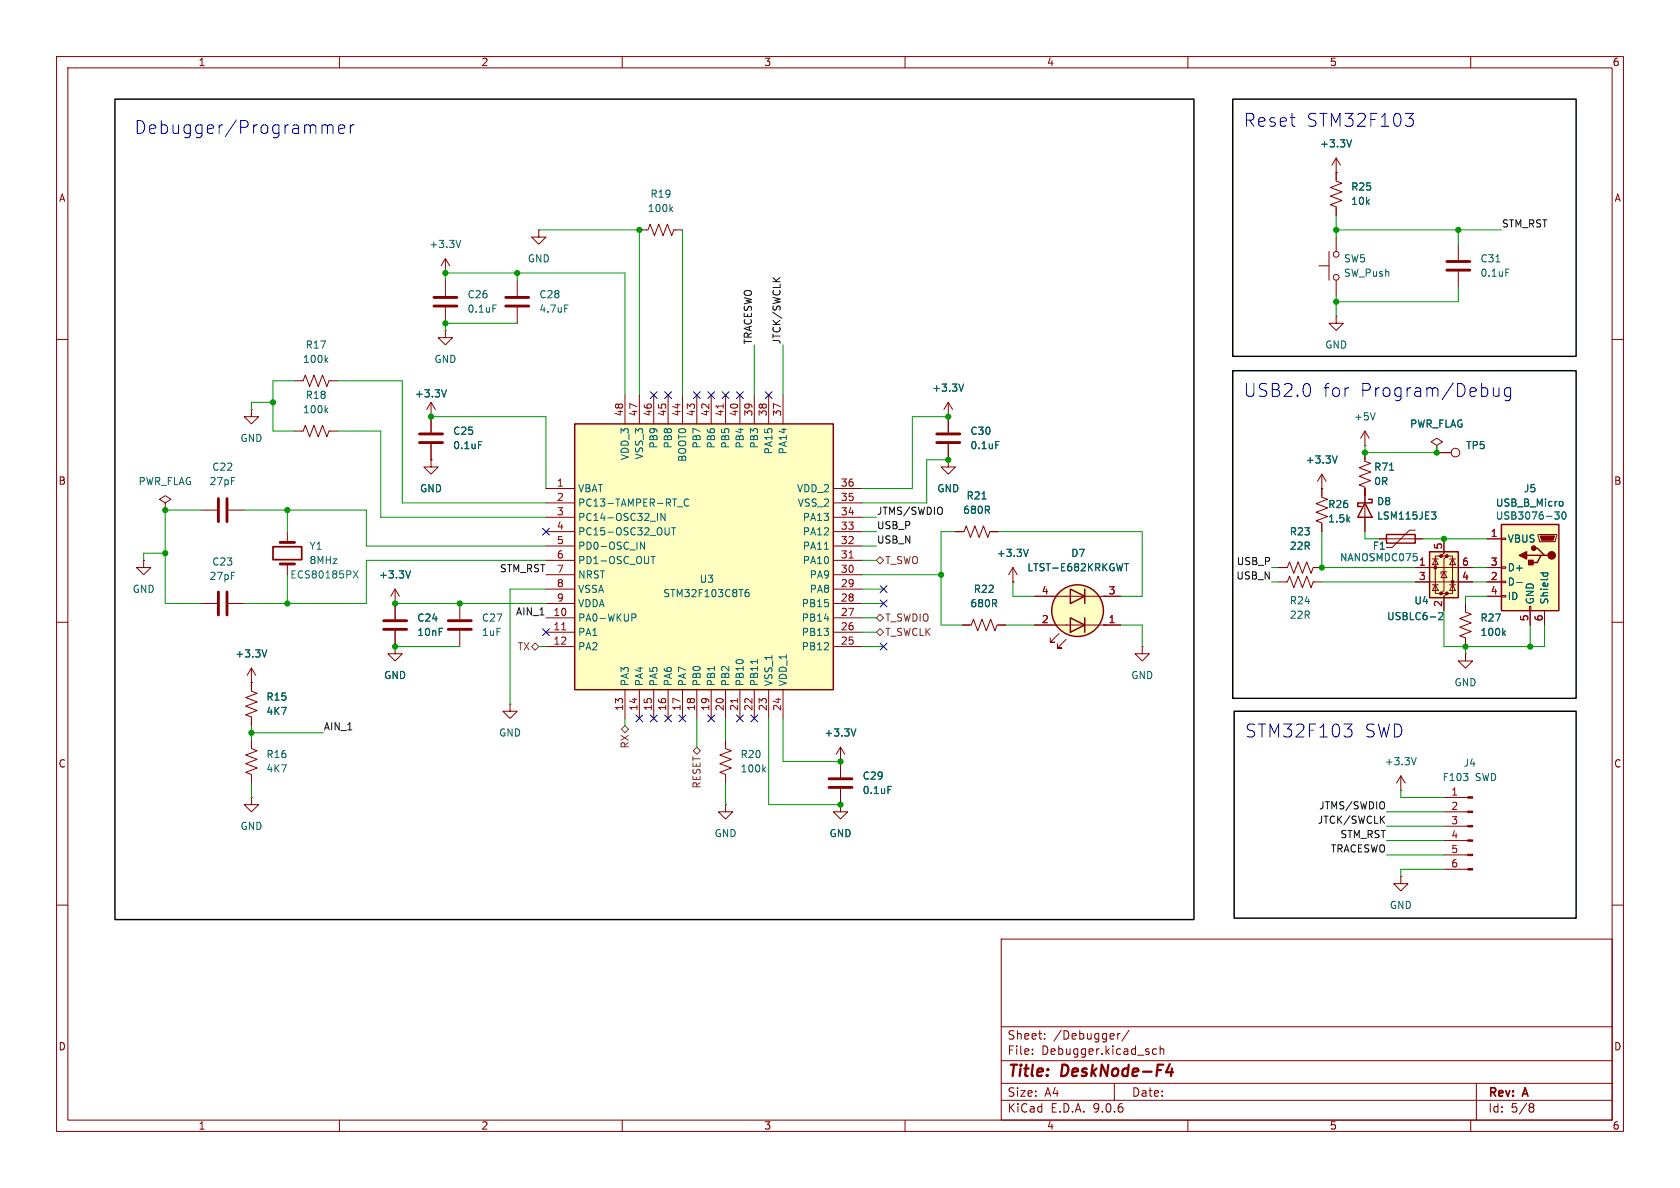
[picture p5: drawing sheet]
<svg xmlns="http://www.w3.org/2000/svg" width="297mm" height="210mm" viewBox="0 0 297 210" stroke-linecap="round" stroke-linejoin="round" font-family="sans-serif">
<g fill="none" stroke="#840000" stroke-width=".18">
<path d="M10 10h277v190h-277zM12 12h273v186h-273zM60 10v2M110 10v2M160 10v2M210 10v2M260 10v2M236.2 55.9v1.3h1.3l-1.3 1.2-1.3-1.2h1.3M236.2 55.9h.1M10 60h2M44.4 72.4v1.3h1.3l-1.3 1.2-1.2-1.2h1.2M44.4 72.4h.1"/>
<path d="M52.1 76.2h1.5l.4-1 .7 2 .8-2 .8 2 .7-2 .8 2 .4-1h1.5M167.6 73.7h.1M167.6 71.1v5.4M167.6 78.5v2.8M167.6 71.1l-.7 1.3M167.6 71.1l.8 1.3M254 78.7l1-.6-1-.6-1 .6 1 .6v1.3M285 60h2M35.6 90.2h2.8M40.4 90.2h2.8M50.8 94v1.9M50.8 99.7v1.9"/>
<path d="M76.2 81.3v1.3h1.3l-1.3 1.2-1.3-1.2h1.3M76.2 81.3h.1M167.6 81.3v1.3h1.3l-1.3 1.2-1.2-1.2h1.2M167.6 81.3h.1M168.9 94h1.5l.4-1 .8 2 .7-2 .8 2 .8-2 .7 2 .4-1h1.5M243.8 95.3h7.7M250.2 93.7h-1l-3.1 3.1h-1M254 80h.1M10 110h2M35.6 106.7h2.8M40.4 106.7h2.8M69.8 106.7h.1"/>
<path d="M69.8 104.1l-.7 1.3M69.8 104.1l.8 1.3M69.8 104.1v2.6M170.2 110.5h1.5l.4-1 .7 2 .8-2 .8 2 .7-2 .8 2 .4-1h1.5M179.1 102.9h.1M179.1 100.3l-.8 1.3M179.1 100.3l.7 1.3M179.1 100.3v2.6M182.9 110.5h15.2M182.9 105.4h15.2M187.2 112l-1.5 1.5h.7h-.7v-.7M188.5 113l-1.6 1.6h.8h-.8v-.8"/>
<path d="M226.1 100.3h1.5l.4-1 .7 2 .8-2 .8 2 .7-2 .8 2 .4-1h1.5M285 110h2M148.6 134.6h.1M148.6 132.1v5.3M148.6 139.4v2.8M148.6 132.1l-.8 1.3M148.6 132.1l.8 1.3M247.6 139.7h.1M247.6 137.2l-.7 1.2M247.6 137.2l.8 1.2M247.6 137.2v2.5M148.6 142.2v1.3h1.3l-1.3 1.3-1.3-1.3h1.3"/>
<path d="M148.6 142.2h.1M247.6 154.9v1.3h1.3l-1.3 1.3-1.2-1.3h1.2M247.6 154.9h.1M255.3 141h4.2M255.3 143.5h4.2M255.3 146.1h4.2M255.3 148.6h4.2M255.3 151.1h4.2M255.3 153.7h4.2M10 160h2M177 166h108v32h-108zM285 160h2"/>
<path d="M60 198v2M110 198v2M160 198v2M177 194.5h108M177 191.5h108M177 187.5h108M177 181.5h108M182.5 186.3v.1M182.5 185.5v.1M184.7 183.6v.1M184.7 182.8v.1M197 191.5v3"/>
<path d="M197.6 182.7v1M198 182.7l-.3 .1-.1 .2M199.6 182.1l-1.3 2M204.5 185.5l-.5-.1-.3 .3v.4l.2 .2h.6M205.1 185.5l.2-.1 .4 .1v.9M205.1 184.9v1.5M210 198v2M260 198v2M261 191.5v6.5M270.6 195.1l.4 .1 .2 .2-.3 .3M270.6 195.7h.3M270.9 195.7l.2 .2 .1 .4-.2 .2-.4 .1"/>
</g>
<path d="M206.8 188.1l-.7 1.4h1.3M207.2 188.9l-.2 1.3" fill="none" stroke="#840000" stroke-width=".4"/>
<g fill="none" stroke="#840000" stroke-width=".25">
<path d="M245.1 94.5h5.1v1.5h-5.1zM189.2 109.2l2.6 1.3-2.6 1.3zM189.2 104.1l2.6 1.3-2.6 1.3zM191.8 104.1v2.6M191.8 109.2v2.6"/>
<circle cx="190.5" cy="108" r="4.6"/>
</g>
<path d="M165.6 76.7h4.1M165.6 78.2h4.1M38.6 88.1v4.1M40.1 88.1v4.1M49.5 99.7h2.6M49.5 95.9h2.6M38.6 104.6v4.1M40.1 104.6v4.1M146.6 137.7h4M146.6 139.2h4" fill="none" stroke="#840000" stroke-width=".51"/>
<path d="M57.6 72.5l.4 .5M58 72.1l-.5 .5M170.4 67.9l-.5 1.3M176 78h.6M173.6 88.2h.7M181.8 97.1l-.4 1.3M198.8 99.6h.7M199.2 99.6v1.3M72.6 100.9l-.5 1.3M151.3 128.8l-.4 1.3M157 139h.6M250.4 133.9l-.5 1.3" fill="none" stroke="#006464" stroke-width=".18"/>
<g fill="#840000" stroke="#840000" stroke-width=".18">
<path d="M259.5 140.8h.8v.3h-.8z"/>
<path d="M259.5 143.4h.8v.2h-.8z"/>
<path d="M259.5 145.9h.8v.3h-.8z"/>
<path d="M259.5 148.5h.8v.2h-.8z"/>
<path d="M259.5 151h.8v.3h-.8z"/>
<path d="M259.5 153.5h.8v.3h-.8z"/>
</g>
<circle cx="190.5" cy="108" r="4.6" fill="#ffffc2" stroke="#ffffc2" stroke-width=".18"/>
<path d="M48.3 96.6h5v2.3h-5z" fill="none" stroke="#840000" stroke-width=".3"/>
<path d="M62.5 100.9l.8 1.3M63.3 100.9l-.8 1.3" fill="none" stroke="#008484" stroke-width=".18"/>
<path d="M101.6 74.9h45.7v47h-45.7z" fill="#ffffc2"/>
<path d="M101.6 74.9h45.7v47h-45.7zM241.3 88.9l1.3 2.5h-2.6zM241.9 88.3h.7v.6h-2.6v.6h.7" fill="none" stroke="#840000" stroke-width=".25"/>
<g fill="none" stroke="#840000" stroke-width=".18">
<path d="M78.7 58.4v1.3h1.3l-1.3 1.3-1.2-1.3h1.2M78.7 58.4h.1M113 40.6h1.6l.3-1 .8 2.1 .8-2.1 .7 2.1 .8-2.1 .7 2.1 .4-1.1h1.5M257.8 43.2v2.8M257.8 48v2.8M110.5 69.9v5M113 69.9v5M115.6 69.9v5M118.1 69.9v5M120.6 69.9v5M123.2 69.9v5M125.7 69.9v5"/>
<path d="M128.3 69.9v5M130.8 69.9v5M133.3 69.9v5M135.9 69.9v5M138.4 69.9v5M96.5 86.4h5.1M96.5 88.9h5.1M96.5 91.4h5.1M96.5 94h5.1M96.5 96.5h5.1M96.5 99.1h5.1M147.3 86.4h5.1"/>
<path d="M147.3 88.9h5.1M147.3 91.4h5.1M147.3 94h5.1M147.3 96.5h5.1M147.3 99.1h5.1M233.7 86.4h.1M233.7 83.8l-.8 1.3M233.7 83.8l.7 1.3M233.7 83.8v2.6M241.3 80v1.5l1 .4-2 .8 2 .7-2 .8 2 .8-2 .7 1 .4v7.9M96.5 101.6h5.1M96.5 104.1h5.1"/>
<path d="M96.5 106.7h5.1M96.5 109.2h5.1M96.5 111.8h5.1M96.5 114.3h5.1M147.3 101.6h5.1M147.3 104.1h5.1M147.3 106.7h5.1M147.3 109.2h5.1M147.3 111.8h5.1M147.3 114.3h5.1M259.1 115.6v1.2h1.2l-1.2 1.3-1.3-1.3h1.3M259.1 115.6h.1"/>
<path d="M110.5 121.9v5.1M113 121.9v5.1M115.6 121.9v5.1M118.1 121.9v5.1M120.6 121.9v5.1M123.2 121.9v5.1M125.7 121.9v5.1M128.3 121.9v5.1M130.8 121.9v5.1M133.3 121.9v5.1M135.9 121.9v5.1M138.4 121.9v5.1"/>
</g>
<g fill="none" stroke="#006464" stroke-width=".18">
<path d="M118.6 36.9l.3 .5M118.9 36.6l-.5 .4M264.5 46.3h.7M266.2 47.6h.6M113.9 95.8v1.3l-.7-1.3v1.3M115.1 98.4h.7M115.5 98.4v1.2M116.2 90.7v1.3M117.6 90.7v1.3l-.8-1.3v1.3M118.3 93.3v1l-.1 .2M118.7 93.3h.7M119.1 93.3v1.3"/>
<path d="M119.7 89.6h1M121.7 88.3a.6 .6 0 0 0-.8 .5 .6 .6 0 0 0 .6 .7l.2-.1M145.7 97.1h.8M236.4 80.6l-.4 1.3M245.7 83.1h.7M253.1 90.5h.7l-.4 .5 .4 .1v.4l-.2 .3h-.4M111.7 108.5h.5l.2 .3-.1 .3-.6 .1M131.7 104.9l.3-.2h.2l.2 .2v.3l-.2 .3-.4-.1-.1-.2M132.3 104.2l-.3 .1-.3 .5M133.9 116.6v.7"/>
</g>
<path d="M127.9 71.4v.7M150.1 98.6h.7M99.3 111.3h.7M130.4 123.5v.7" fill="none" stroke="#a90000" stroke-width=".18"/>
<path d="M255.8 46.2h4M255.8 47.8h4" fill="none" stroke="#840000" stroke-width=".51"/>
<path d="M252.7 97.5h5.1v8.2h-5.1z" fill="#ffffc2"/>
<g fill="#840000" stroke="#840000" stroke-width=".18">
<circle cx="253.7" cy="100.3" r=".25"/>
<circle cx="254.8" cy="98.3" r=".25"/>
<circle cx="254.8" cy="104.9" r=".25"/>
<circle cx="255.8" cy="98.3" r=".25"/>
<circle cx="255.8" cy="104.9" r=".25"/>
<circle cx="256.8" cy="102.9" r=".25"/>
</g>
<g fill="none" stroke="#840000" stroke-width=".18">
<path d="M95.2 40.6v1.3h1.3l-1.3 1.3-1.2-1.3h1.2M95.2 40.6h.1M253.2 98.8h1.1M253.7 98.8l.6 1h-1.1zM254.8 98.3h-1.1v6.6h1.1M255.3 95.3v2.5l-.5 .5h1l-.5 .5v5.6l-.5 .5h1l-.5 .5v2.6M255.8 98.3h1v6.6h-1M256.3 98.8h1M256.8 98.8l.5 1h-1zM226.1 102.9h1.5l.4-1 .7 2 .8-2 .8 2 .7-2 .8 2 .4-1h1.5M250.2 100.3h10.1M250.2 102.9h10.1"/>
<path d="M253.2 103.4h1.1M253.7 103.4l.6 1h-1.1zM255.3 101.1l.5 1h-1zM255.8 101.1h-1v.4M256.3 103.4h1M256.8 103.4l.5 1h-1zM259.1 106.7v1.5l1 .4-2 .7 2 .8-2 .8 2 .7-2 .8 1 .4v1.5"/>
</g>
<path d="M252.7 97.5h5.1v8.2h-5.1z" fill="none" stroke="#840000" stroke-width=".25"/>
<path d="M254.4 108.4l.4-.1 .3 .3-.8 .9h.8M265.8 111.9l.3 .4M266.1 111.5l-.4 .5" fill="none" stroke="#006464" stroke-width=".18"/>
<path d="M265.4 92.7h10.2v15.3h-10.2z" fill="#ffffc2"/>
<path d="M265.4 92.7h10.2v15.3h-10.2zM269.9 98.2h2.5M271.1 96.9h.7l1.2 1.3h.7M273 98.2h-.6l-.6 1.2h-1.3" fill="none" stroke="#840000" stroke-width=".25"/>
<g fill="none" stroke="#840000" stroke-width=".18">
<path d="M236.2 27.9v4.1l1 .4-2 .7 2 .8-2 .8 2 .7-2 .8 1 .4v1.5M236.2 30.5h.1M236.2 27.9l-.7 1.3M236.2 27.9l.8 1.3M78.7 48.3h.1M78.7 45.7l-.7 1.3M78.7 45.7l.8 1.3M78.7 45.7v2.6M78.7 49.5v2.8M78.7 54.4v2.8M91.4 49.5v2.8M91.4 54.4v2.8"/>
<path d="M233.2 47h1.7M234.9 44.5v5M236.2 41.9v2.6M236.2 49.5v2.6M52.1 67.3h1.5l.4-1 .7 2 .8-2 .8 2 .7-2 .8 2 .4-1h1.5M76.2 73.7h.1M76.2 71.1l-.8 1.3M76.2 71.1l.8 1.3M76.2 71.1v5.4M76.2 78.5v2.8M167.6 73.7h.1M167.6 73.7v2.8"/>
<path d="M167.6 78.5v2.8M241.3 78.7h.1M241.3 76.2l-.8 1.3M241.3 76.2l.8 1.3M241.3 76.2v2.5M25.4 99.1v1.2h1.3l-1.3 1.3-1.3-1.3h1.3M25.4 99.1h.1M29.2 88.9l1-.6-1-.7-1 .7 1 .6v1.3M29.2 90.2h.1M76.2 81.3h.1M167.6 81.3h.1M168.9 94h1.3"/>
<path d="M175.3 94h1.2M233.7 86.4v1.5l1 .4-2 .7 2 .8-2 .8 2 .7-2 .8 1 .4v1.5M233.7 86.4h.1M241.3 80v1.3M241.3 86.4v2.5M241.3 91.4v2.6M243.8 95.3h1.3M250.2 95.3h1.3M254 80h.1M254 80h2.5M255.3 95.3v2.5M262.9 95.3h2.5"/>
<path d="M265.4 95.1h.8v.3h-.8zM271.9 94.5h3.3v.2l-.2 1.1h-2.8zM44.4 118.1v4.1l1.1 .4-2.1 .7 2.1 .8-2.1 .7 2.1 .8-2.1 .8 1 .3v1.6M44.4 118.1l-.7 1.3M44.4 118.1l.8 1.3M69.8 114.3v1.3h1.3l-1.3 1.2-1.2-1.2h1.2M69.8 114.3h.1M69.8 106.7h.1M69.8 106.7v2.8M69.8 111.5v2.8M81.3 106.7v2.8M81.3 111.5v2.8"/>
<path d="M170.2 110.5h1.2M176.5 110.5h1.3M179.1 102.9h.1M182.9 105.4h3.8M182.9 110.5h3.8M195.1 105.4h3M195.1 110.5h3M201.9 114.3v1.3h1.3l-1.3 1.2-1.2-1.2h1.2M201.9 114.3h.1M226.1 100.3h1.2M232.4 100.3h1.3M250.2 100.3h2.5"/>
<path d="M250.2 102.9h2.5M255.3 105.4v2.6M257.8 100.3h2.5M257.8 102.9h2.5M259.1 106.7v1.3M259.1 113v1.3M262.9 100.3h2.5M262.9 102.9h2.5M262.9 105.4h2.5M265.4 100.2h.8v.3h-.8zM265.4 102.7h.8v.3h-.8zM265.4 105.3h.8v.2h-.8z"/>
<path d="M270.4 107.2h.2v.8h-.2zM270.5 108v2.5M273 108v2.5M44.4 120.7h.1M44.4 130.8v1.5l1.1 .4-2.1 .8 2.1 .7-2.1 .8 2.1 .8-2.1 .7 1 .4v1.5M90.2 124.5v1.2h1.2l-1.2 1.3-1.3-1.3h1.3M90.2 124.5h.1M128.3 130.8v1.5l1 .4-2 .8 2 .7-2 .8 2 .8-2 .7 1 .4v1.5M148.6 134.6h.1M148.6 134.6v2.8M148.6 139.4v2.8M44.4 141v1.2h1.3l-1.3 1.3-1.2-1.3h1.2"/>
<path d="M44.4 141h.1M128.3 142.2v1.3h1.2l-1.2 1.3-1.3-1.3h1.3M128.3 142.2h.1M148.6 142.2h.1"/>
<circle cx="236.2" cy="49" r=".51"/>
<circle cx="236.2" cy="45" r=".51"/>
<circle cx="257.3" cy="80" r=".76"/>
</g>
<path d="M272.3 94.7h2.5l-.2 .8h-2.1z" fill="#840000" stroke="#840000" stroke-width=".18"/>
<g fill="#840000" stroke="#840000" stroke-width=".25">
<path d="M270.3 99.1h.7v.7h-.7z"/>
<path d="M268.6 98.2l1.3-.7v1.3z"/>
<circle cx="274.3" cy="98.2" r=".63"/>
<circle cx="271.1" cy="96.9" r=".38"/>
</g>
<g fill="none" stroke="#006464" stroke-width=".18">
<path d="M238.9 24.7l-.4 1.3M81.5 42.5l-.5 1.3M87.1 53.9h.6M99.8 53.9h.6M57.6 63.6l.4 .5M58 63.2l-.5 .5M78.9 68.9l-.4 1.3M84.6 78h.6M170.4 67.9l-.5 1.3M176 78h.6M243.1 73l-.4 1.2M173.6 88.2h.7"/>
<path d="M181.8 97.1l-.4 1.3M198.8 99.6h.7M199.2 99.6v1.3M236.4 80.6l-.4 1.3M245.7 83.1h.7M253.1 90.5h.7l-.4 .5 .4 .1v.4l-.2 .3h-.4M275.9 88.6l.3 .1 .1 .2v.5l-.4 .1M47.2 114.9l-.5 1.2M72.6 100.9l-.5 1.3M254.4 108.4l.4-.1 .3 .3-.8 .9h.8M265.8 111.9l.3 .4M266.1 111.5l-.4 .5"/>
<path d="M268.1 103h1M272.4 101.3h1.2M272.8 101.3v.3M273.6 101.3v.3M135 136l.3 .5M135.3 135.6l-.4 .5M151.3 128.8l-.4 1.3M157 139h.6"/>
</g>
<path d="M275.6 90.5l-.4 .5 .4 .1v.5l-.2 .2-.5-.1M276.2 90.6l.2-.1a.68 .68 0 0 1 .5 .6 .68 .68 0 0 1-.5 .7l-.2-.2-.1-.3z" fill="none" stroke="#008484" stroke-width=".18"/>
<path d="M76.7 52.6h4.1M76.7 54.1h4.1M89.4 52.6h4.1M89.4 54.1h4.1M74.2 76.7h4M74.2 78.2h4M67.8 109.7h4.1M67.8 111.3h4.1M79.2 109.7h4.1M79.2 111.3h4.1" fill="none" stroke="#840000" stroke-width=".51"/>
<path d="M154.9 99.1l.7-.7 .6 .7-.6 .6zM94 114.3l.6-.6 .6 .6-.6 .6zM154.9 111.8l.7-.7 .6 .7-.6 .6zM154.9 109.2l.7-.6 .6 .6-.6 .7zM109.9 128.9l.6-.6 .6 .6-.6 .6zM122.6 132.7l.6-.6 .6 .6-.6 .7z" fill="none" stroke="#725600" stroke-width=".18"/>
<path d="M136.6 49.1l.8 .7M137.9 49.1l-.7 .5M244.2 144.8l.6 .7M244.8 144.3l-.8 .7" fill="none" stroke="#0f0f0f" stroke-width=".18"/>
<g fill="none" stroke="#009600" stroke-width=".18">
<path d="M236.2 38.1v3.8M78.7 49.5v-1.2h31.8v21.6M91.4 57.2h-12.7v1.2M91.4 48.3v1.2M95.2 40.6h17.8v29.3M120.6 40.6v29.3M236.2 40.6h29.2M236.2 52.1v3.8M257.8 40.6v2.6M257.8 50.8v2.5h-21.6M48.3 71.1h-3.9v1.3M52.1 67.3h-3.8v8.9h3.8"/>
<path d="M59.7 67.3h11.4v21.6h25.4M59.7 76.2h7.6v15.2h29.2M76.2 73.7h20.3v12.7M133.3 61v8.9M138.4 61v8.9M167.6 73.7h-6.3v12.7h-8.9M241.3 78.7v1.3h12.7v-1.3M29.2 97.8h-3.8v1.3M35.6 90.2h-6.4v16.5h6.4M43.2 90.2h21.6v6.3h31.7M50.8 90.2v3.8M96.5 99.1h-31.7v7.6h-21.6"/>
<path d="M152.4 99.1h2.5M152.4 94h2.5M152.4 91.4h2.5M152.4 96.5h2.5M167.6 81.3h-3.8v7.6h-11.4M168.9 94h-2.5v16.5h3.8M176.5 94h25.4v11.4h-3.8M233.7 94v6.3h16.5M241.3 86.4v1.2M241.3 94v1.3h2.5M251.5 95.3h11.4M50.8 101.6v5.1"/>
<path d="M69.8 106.7h26.7M69.8 114.3h11.5M95.2 114.3h1.3M96.5 104.1h-6.3v20.4M152.4 106.7h3.8M152.4 114.3h3.8M152.4 109.2h2.5M152.4 111.8h2.5M152.4 104.1h3.8M152.4 101.6h14M177.8 110.5h5.1M179.1 102.9v2.5h3.8"/>
<path d="M198.1 110.5h3.8v3.8M224.8 102.9h1.3M224.8 100.3h1.3M233.7 102.9h16.5M255.3 108v6.3h17.7v-3.8M259.1 114.3v1.3M260.3 102.9h2.6M260.3 100.3h2.6M262.9 105.4h-3.8v1.3M270.5 110.5v3.8M44.4 129.5h12.7M44.4 128.3v2.5"/>
<path d="M44.4 138.4v2.6M110.5 127v1.3M123.2 127v5.1M128.3 127v3.8M128.3 138.4v3.8M135.9 127v15.2h12.7M138.4 127v7.6h10.2M247.6 139.7v1.3h7.7M245.1 146.1h10.2M245.1 148.6h10.2M245.1 151.1h10.2M245.1 143.5h10.2"/>
<path d="M255.3 153.7h-7.7v1.2"/>
</g>
<g fill="none" stroke="#000084" stroke-width=".18">
<path d="M115 69.2l1.2 1.3M116.2 69.2l-1.2 1.3M117.5 69.2l1.2 1.3M118.7 69.2l-1.2 1.3M122.6 69.2l1.2 1.3M123.8 69.2l-1.2 1.3M125.1 69.2l1.2 1.3M126.3 69.2l-1.2 1.3M127.7 69.2l1.2 1.3M128.9 69.2l-1.2 1.3M130.2 69.2l1.2 1.3M131.4 69.2l-1.2 1.3"/>
<path d="M135.3 69.2l1.2 1.3M136.5 69.2l-1.2 1.3M95.9 93.4l1.2 1.2M97.1 93.4l-1.2 1.2M95.9 111.2l1.2 1.2M97.1 111.2l-1.2 1.2M155.6 103.5l1.2 1.2M155.6 106.1l1.2 1.2M155.6 113.7l1.2 1.2M156.8 103.5l-1.2 1.2M156.8 106.1l-1.2 1.2M156.8 113.7l-1.2 1.2"/>
<path d="M112.4 126.4l1.2 1.2M113.6 126.4l-1.2 1.2M115 126.4l1.2 1.2M116.2 126.4l-1.2 1.2M117.5 126.4l1.2 1.2M118.7 126.4l-1.2 1.2M120 126.4l1.3 1.2M121.3 126.4l-1.3 1.2M125.1 126.4l1.2 1.2M126.3 126.4l-1.2 1.2M130.2 126.4l1.2 1.2M131.4 126.4l-1.2 1.2"/>
<path d="M132.7 126.4l1.3 1.2M134 126.4l-1.3 1.2"/>
</g>
<g fill="none" stroke="#0000c2" stroke-width=".18">
<path d="M57.3 22.1h.3l.3 .3M57.9 22.4l.3-.3 .6 .1 .1 .2v1.2M57.9 22.4v1.2M59.9 22.8l1.1-.2-.2-.4-.6-.1-.3 .3 .1 1.1 .2 .1 .6-.1M61.9 22.1v1.5M62.6 22.1a.58 .58 0 0 0-.7 .4M248.4 20h1.5l-.8 .9a.62 .62 0 0 1 .8 .4v.6l-.3 .3-.8 .1M231.6 68.2l.1 .5-.1 .9M264 68.6v1.1l.1 .3a.62 .62 0 0 0 .9-.1M265 68.6v1.5M267.1 68.7l-.7-.1-.4 .4v.6l.2 .4 .2 .1 .7-.1M267.1 68.6v1.8a.62 .62 0 0 1-1 .3"/>
<path d="M237.6 128h1.4l-.8 .9a.62 .62 0 0 1 .8 .4v.5l-.2 .4-.9 .1"/>
</g>
<path d="M20.3 17.5h190.8v145.1h-190.8zM217.9 17.5h60.7v45.5h-60.7zM217.9 65.5h60.7v57.9h-60.7zM218.2 125.7h60.4v36.6h-60.4z" fill="none" stroke="#000" stroke-width=".25"/>
<g fill="#009600" stroke="#009600" stroke-width=".18">
<circle cx="270.5" cy="114.3" r=".46"/>
<circle cx="259.1" cy="114.3" r=".46"/>
<circle cx="76.2" cy="73.7" r=".46"/>
<circle cx="78.7" cy="57.2" r=".46"/>
<circle cx="78.7" cy="48.3" r=".46"/>
<circle cx="44.4" cy="129.5" r=".46"/>
<circle cx="50.8" cy="106.7" r=".46"/>
<circle cx="48.3" cy="71.1" r=".46"/>
<circle cx="29.2" cy="97.8" r=".46"/>
<circle cx="29.2" cy="90.2" r=".46"/>
<circle cx="50.8" cy="90.2" r=".46"/>
<circle cx="148.6" cy="134.6" r=".46"/>
<circle cx="148.6" cy="142.2" r=".46"/>
<circle cx="69.8" cy="114.3" r=".46"/>
<circle cx="69.8" cy="106.7" r=".46"/>
<circle cx="81.3" cy="106.7" r=".46"/>
<circle cx="166.4" cy="101.6" r=".46"/>
<circle cx="254" cy="80" r=".46"/>
<circle cx="257.8" cy="40.6" r=".46"/>
<circle cx="236.2" cy="40.6" r=".46"/>
<circle cx="255.3" cy="95.3" r=".46"/>
<circle cx="233.7" cy="100.3" r=".46"/>
<circle cx="241.3" cy="80" r=".46"/>
<circle cx="236.2" cy="53.3" r=".46"/>
<circle cx="91.4" cy="48.3" r=".46"/>
<circle cx="113" cy="40.6" r=".46"/>
<circle cx="167.6" cy="81.3" r=".46"/>
<circle cx="167.6" cy="73.7" r=".46"/>
</g>
<g font-size="3.2" fill="#0000c2">
<text x="23.6" y="23.9">Debugger/Programmer</text>
<text x="219.7" y="22.6">Reset</text>
<text x="230.8" y="22.6">STM32F103</text>
<text x="219.7" y="70.4">USB2.0</text>
<text x="233.8" y="70.4">for</text>
<text x="240.3" y="70.4">Program/Debug</text>
<text x="220" y="130.6">STM32F103</text>
<text x="241.1" y="130.6">SWD</text>
</g>
<g font-size="2.8" fill="#840000">
<text x="178" y="190.9">Title:</text>
<text x="187.7" y="190.9">DeskNode-F4</text>
</g>
<g font-size="2.1" fill="#840000">
<text x="178" y="184">Sheet:</text>
<text x="186.2" y="184">/Debugger/</text>
<text x="178" y="186.7">File:</text>
<text x="184.1" y="186.7">Debugger.kicad_sch</text>
<text x="178" y="196.9">KiCad</text>
<text x="178" y="194.1">Size:</text>
<text x="184.7" y="194.1">A4</text>
<text x="185.7" y="196.9">E.D.A.</text>
<text x="193.3" y="196.9">9.0.6</text>
<text x="200" y="194.1">Date:</text>
<text x="263" y="194.3">Rev:</text>
<text x="263" y="196.9">Id:</text>
<text x="267.1" y="196.9">5/8</text>
<text x="269.4" y="194.3">A</text>
</g>
<g font-size="1.8" fill="#840000">
<text x="35" y="11.9">1</text>
<text x="85" y="11.9">2</text>
<text x="135" y="11.9">3</text>
<text x="185" y="11.9">4</text>
<text x="235" y="11.9">5</text>
<text x="285" y="11.9">6</text>
<text x="10.3" y="35.9">A</text>
<text x="285.3" y="35.9">A</text>
<text x="10.3" y="85.9">B</text>
<text x="285.3" y="85.9">B</text>
<text x="10.3" y="135.9">C</text>
<text x="285.3" y="135.9">C</text>
<text x="10.3" y="185.9">D</text>
<text x="285.3" y="185.9">D</text>
<text x="35" y="199.9">1</text>
<text x="85" y="199.9">2</text>
<text x="135" y="199.9">3</text>
<text x="185" y="199.9">4</text>
<text x="235" y="199.9">5</text>
<text x="285" y="199.9">6</text>
</g>
<g font-size="1.8" fill="#006464">
<text x="233.3" y="26.3">+3.3V</text>
<text x="114.9" y="35.2">R19</text>
<text x="238.8" y="33.9">R25</text>
<text x="114.4" y="37.7">100k</text>
<text x="238.8" y="36.4">10k</text>
<text x="75.8" y="44">+3.3V</text>
<text x="93.2" y="46.6">GND</text>
<text x="237.5" y="46.6">SW5</text>
<text x="261.6" y="46.6">C31</text>
<text x="82.6" y="52.9">C26</text>
<text x="95.3" y="52.9">C28</text>
<text x="237.5" y="49.1">SW_Push</text>
<text x="261.6" y="49.1">0.1uF</text>
<text x="82.6" y="55.5">0.1uF</text>
<text x="95.3" y="55.5">4.7uF</text>
<text x="53.5" y="64.4">100k</text>
<text x="53.9" y="61.8">R17</text>
<text x="76.7" y="64.4">GND</text>
<text x="234.2" y="61.8">GND</text>
<text x="53.9" y="70.7">R18</text>
<text x="73.3" y="70.5">+3.3V</text>
<text x="164.7" y="69.4">+3.3V</text>
<text x="53.5" y="73.3">100k</text>
<text x="80" y="77.1">C25</text>
<text x="171.5" y="77.1">C30</text>
<text x="239.3" y="74.5">+5V</text>
<text x="249.2" y="75.8">PWR_FLAG</text>
<text x="37.4" y="83.4">C22</text>
<text x="42.4" y="78.3">GND</text>
<text x="80" y="79.6">0.1uF</text>
<text x="111.4" y="81.4" transform="rotate(-90 111.4 81.4)">VDD_3</text>
<text x="113.9" y="81.3" transform="rotate(-90 113.9 81.3)">VSS_3</text>
<text x="116.4" y="79.4" transform="rotate(-90 116.4 79.4)">PB9</text>
<text x="119" y="79.4" transform="rotate(-90 119 79.4)">PB8</text>
<text x="121.5" y="81.7" transform="rotate(-90 121.5 81.7)">BOOT0</text>
<text x="124.1" y="79.4" transform="rotate(-90 124.1 79.4)">PB7</text>
<text x="126.6" y="79.4" transform="rotate(-90 126.6 79.4)">PB6</text>
<text x="129.1" y="79.4" transform="rotate(-90 129.1 79.4)">PB5</text>
<text x="131.7" y="79.4" transform="rotate(-90 131.7 79.4)">PB4</text>
<text x="134.2" y="79.4" transform="rotate(-90 134.2 79.4)">PB3</text>
<text x="136.8" y="80.4" transform="rotate(-90 136.8 80.4)">PA15</text>
<text x="139.3" y="80.4" transform="rotate(-90 139.3 80.4)">PA14</text>
<text x="171.5" y="79.6">0.1uF</text>
<text x="230.7" y="82.1">+3.3V</text>
<text x="242.8" y="83.4">R71</text>
<text x="259.1" y="79.6">TP5</text>
<text x="24.4" y="86">PWR_FLAG</text>
<text x="36.9" y="86">27pF</text>
<text x="74.2" y="87.2">GND</text>
<text x="102.1" y="87.2">VBAT</text>
<text x="102.1" y="89.8">PC13-TAMPER-RT_C</text>
<text x="140.8" y="87.2">VDD_2</text>
<text x="140.9" y="89.8">VSS_2</text>
<text x="165.6" y="87.2">GND</text>
<text x="170.8" y="88.5">R21</text>
<text x="242.8" y="86">0R</text>
<text x="243.3" y="89.5">D8</text>
<text x="269.3" y="87.2">J5</text>
<text x="102.1" y="92.3">PC14-OSC32_IN</text>
<text x="102.1" y="94.8">PC15-OSC32_OUT</text>
<text x="141.8" y="92.3">PA13</text>
<text x="141.8" y="94.8">PA12</text>
<text x="170.2" y="91">680R</text>
<text x="227.9" y="94.8">R23</text>
<text x="234.7" y="92.6">1.5k</text>
<text x="234.7" y="90">R26</text>
<text x="243.3" y="92">LSM115JE3</text>
<text x="37.4" y="100.2">C23</text>
<text x="54.6" y="97.4">Y1</text>
<text x="54.6" y="99.9">8MHz</text>
<text x="102.1" y="97.4">PD0-OSC_IN</text>
<text x="102.1" y="99.9">PD1-OSC_OUT</text>
<text x="141.8" y="97.4">PA11</text>
<text x="141.8" y="99.9">PA10</text>
<text x="176.1" y="98.7">+3.3V</text>
<text x="181.5" y="101.2">LTST-E682KRKGWT</text>
<text x="189.3" y="98.7">D7</text>
<text x="227.9" y="97.4">22R</text>
<text x="266.4" y="96.1">VBUS</text>
<text x="266.4" y="101.2">D+</text>
<text x="23.4" y="105">GND</text>
<text x="36.9" y="102.7">27pF</text>
<text x="66.9" y="102.5">+3.3V</text>
<text x="102.1" y="102.5">NRST</text>
<text x="102.1" y="105">VSSA</text>
<text x="102.1" y="107.5">VDDA</text>
<text x="117.2" y="105.8">STM32F103C8T6</text>
<text x="123.6" y="103.2">U3</text>
<text x="141.6" y="107.5">PB15</text>
<text x="143" y="102.5">PA9</text>
<text x="143" y="105">PA8</text>
<text x="171.4" y="107.5">680R</text>
<text x="172" y="105">R22</text>
<text x="227.9" y="107">R24</text>
<text x="249.9" y="107">U4</text>
<text x="266.4" y="103.7">D-</text>
<text x="266.4" y="106.3">ID</text>
<text x="271.4" y="106.9" transform="rotate(-90 271.4 106.9)">GND</text>
<text x="273.9" y="106.9" transform="rotate(-90 273.9 106.9)">Shield</text>
<text x="73.7" y="110.1">C24</text>
<text x="73.7" y="112.6">10nF</text>
<text x="85.1" y="112.6">1uF</text>
<text x="85.1" y="110.1">C27</text>
<text x="102.1" y="110.1">PA0-WKUP</text>
<text x="102.1" y="112.6">PA1</text>
<text x="141.6" y="110.1">PB14</text>
<text x="141.6" y="112.6">PB13</text>
<text x="227.9" y="109.6">22R</text>
<text x="245.1" y="109.8">USBLC6-2</text>
<text x="261.6" y="110.1">R27</text>
<text x="261.6" y="112.6">100k</text>
<text x="41.5" y="116.4">+3.3V</text>
<text x="102.1" y="115.2">PA2</text>
<text x="141.6" y="115.2">PB12</text>
<text x="47" y="124.1">R15</text>
<text x="67.8" y="120.2">GND</text>
<text x="111.4" y="121.4" transform="rotate(-90 111.4 121.4)">PA3</text>
<text x="113.9" y="121.4" transform="rotate(-90 113.9 121.4)">PA4</text>
<text x="116.4" y="121.4" transform="rotate(-90 116.4 121.4)">PA5</text>
<text x="119" y="121.4" transform="rotate(-90 119 121.4)">PA6</text>
<text x="121.5" y="121.4" transform="rotate(-90 121.5 121.4)">PA7</text>
<text x="124.1" y="121.4" transform="rotate(-90 124.1 121.4)">PB0</text>
<text x="126.6" y="121.4" transform="rotate(-90 126.6 121.4)">PB1</text>
<text x="129.1" y="121.4" transform="rotate(-90 129.1 121.4)">PB2</text>
<text x="131.7" y="121.4" transform="rotate(-90 131.7 121.4)">PB10</text>
<text x="134.2" y="121.4" transform="rotate(-90 134.2 121.4)">PB11</text>
<text x="136.8" y="121.4" transform="rotate(-90 136.8 121.4)">VSS_1</text>
<text x="139.3" y="121.4" transform="rotate(-90 139.3 121.4)">VDD_1</text>
<text x="199.9" y="120.2">GND</text>
<text x="257" y="121.5">GND</text>
<text x="47" y="126.6">4K7</text>
<text x="88.1" y="130.4">GND</text>
<text x="145.6" y="130.4">+3.3V</text>
<text x="47" y="134.2">R16</text>
<text x="47" y="136.8">4K7</text>
<text x="130.8" y="134.2">R20</text>
<text x="130.8" y="136.8">100k</text>
<text x="244.7" y="135.5">+3.3V</text>
<text x="258.7" y="135.7">J4</text>
<text x="152.4" y="138">C29</text>
<text x="152.4" y="140.6">0.1uF</text>
<text x="254.9" y="138.3">F103</text>
<text x="260.8" y="138.3">SWD</text>
<text x="42.4" y="146.9">GND</text>
<text x="126.2" y="148.2">GND</text>
<text x="146.6" y="148.2">GND</text>
<text x="245.6" y="160.9">GND</text>
</g>
<g font-size="1.8" fill="#0f0f0f">
<text x="265.4" y="40.3">STM_RST</text>
<text x="133" y="61" transform="rotate(-90 133 61)">TRACESWO</text>
<text x="138.1" y="61" transform="rotate(-90 138.1 61)">JTCK/SWCLK</text>
<text x="154.9" y="91.1">JTMS/SWDIO</text>
<text x="154.9" y="93.6">USB_P</text>
<text x="88.3" y="101.3">STM_RST</text>
<text x="154.9" y="96.2">USB_N</text>
<text x="218.5" y="100">USB_P</text>
<text x="218.5" y="102.5">USB_N</text>
<text x="91.1" y="108.9">AIN_1</text>
<text x="57.1" y="129.2">AIN_1</text>
<text x="233.1" y="143.2">JTMS/SWDIO</text>
<text x="232.9" y="145.7">JTCK/SWCLK</text>
<text x="236.9" y="148.2">STM_RST</text>
<text x="235.2" y="150.8">TRACESWO</text>
</g>
<g font-size="1.8" fill="#a90000">
<text x="110.2" y="73.7" transform="rotate(-90 110.2 73.7)">48</text>
<text x="112.8" y="73.7" transform="rotate(-90 112.8 73.7)">47</text>
<text x="115.3" y="73.7" transform="rotate(-90 115.3 73.7)">46</text>
<text x="117.9" y="73.7" transform="rotate(-90 117.9 73.7)">45</text>
<text x="120.4" y="73.7" transform="rotate(-90 120.4 73.7)">44</text>
<text x="122.9" y="73.7" transform="rotate(-90 122.9 73.7)">43</text>
<text x="125.5" y="73.7" transform="rotate(-90 125.5 73.7)">42</text>
<text x="128" y="73.7" transform="rotate(-90 128 73.7)">41</text>
<text x="130.6" y="73.7" transform="rotate(-90 130.6 73.7)">40</text>
<text x="133.1" y="73.7" transform="rotate(-90 133.1 73.7)">39</text>
<text x="135.6" y="73.7" transform="rotate(-90 135.6 73.7)">38</text>
<text x="138.2" y="73.7" transform="rotate(-90 138.2 73.7)">37</text>
<text x="98.4" y="86.1">1</text>
<text x="98.4" y="88.6">2</text>
<text x="148.5" y="86.1">36</text>
<text x="148.5" y="88.6">35</text>
<text x="98.4" y="91.2">3</text>
<text x="98.4" y="93.7">4</text>
<text x="148.5" y="91.2">34</text>
<text x="148.5" y="93.7">33</text>
<text x="263.5" y="95">1</text>
<text x="98.4" y="96.3">5</text>
<text x="98.4" y="98.8">6</text>
<text x="98.4" y="101.3">7</text>
<text x="148.5" y="96.3">32</text>
<text x="148.5" y="98.8">31</text>
<text x="148.5" y="101.3">30</text>
<text x="255" y="97.2" transform="rotate(-90 255 97.2)">5</text>
<text x="258.4" y="100.1">6</text>
<text x="263.5" y="100.1">3</text>
<text x="98.4" y="103.9">8</text>
<text x="98.4" y="106.4">9</text>
<text x="148.5" y="103.9">29</text>
<text x="148.5" y="106.4">28</text>
<text x="184.1" y="105.2">4</text>
<text x="195.9" y="105.2">3</text>
<text x="250.8" y="102.6">3</text>
<text x="255" y="107.4" transform="rotate(-90 255 107.4)">2</text>
<text x="258.4" y="102.6">4</text>
<text x="263.5" y="102.6">2</text>
<text x="263.5" y="105.2">4</text>
<text x="97.7" y="109">10</text>
<text x="97.7" y="111.5">11</text>
<text x="148.5" y="109">27</text>
<text x="148.5" y="111.5">26</text>
<text x="184.1" y="110.2">2</text>
<text x="195.9" y="110.2">1</text>
<text x="270.3" y="109.9" transform="rotate(-90 270.3 109.9)">5</text>
<text x="272.8" y="109.9" transform="rotate(-90 272.8 109.9)">6</text>
<text x="97.7" y="114">12</text>
<text x="148.5" y="114">25</text>
<text x="110.2" y="125.8" transform="rotate(-90 110.2 125.8)">13</text>
<text x="112.8" y="125.8" transform="rotate(-90 112.8 125.8)">14</text>
<text x="115.3" y="125.8" transform="rotate(-90 115.3 125.8)">15</text>
<text x="117.9" y="125.8" transform="rotate(-90 117.9 125.8)">16</text>
<text x="120.4" y="125.8" transform="rotate(-90 120.4 125.8)">17</text>
<text x="122.9" y="125.8" transform="rotate(-90 122.9 125.8)">18</text>
<text x="125.5" y="125.8" transform="rotate(-90 125.5 125.8)">19</text>
<text x="128" y="125.8" transform="rotate(-90 128 125.8)">20</text>
<text x="130.6" y="125.8" transform="rotate(-90 130.6 125.8)">21</text>
<text x="133.1" y="125.8" transform="rotate(-90 133.1 125.8)">22</text>
<text x="135.6" y="125.8" transform="rotate(-90 135.6 125.8)">23</text>
<text x="138.2" y="125.8" transform="rotate(-90 138.2 125.8)">24</text>
<text x="256.5" y="140.7">1</text>
<text x="256.5" y="143.3">2</text>
<text x="256.5" y="145.8">3</text>
<text x="256.5" y="148.3">4</text>
<text x="256.5" y="150.9">5</text>
<text x="256.5" y="153.4">6</text>
</g>
<g font-size="1.8" fill="#008484">
<text x="264.4" y="89.8">USB_B_Micro</text>
<text x="264.3" y="92">USB3076-30</text>
<text x="236.8" y="99.4">NANOSMDC075</text>
<text x="242.6" y="97.4">F1</text>
<text x="250.8" y="100.1">1</text>
<text x="51.2" y="102.5">ECS80185PX</text>
</g>
<g font-size="1.8" fill="#725600">
<text x="156.4" y="99.9">T_SWO</text>
<text x="156.4" y="112.6">T_SWCLK</text>
<text x="156.4" y="110.1">T_SWDIO</text>
<text x="91.4" y="115.2">TX</text>
<text x="111.4" y="132.4" transform="rotate(-90 111.4 132.4)">RX</text>
<text x="124.1" y="139.5" transform="rotate(-90 124.1 139.5)">RESET</text>
</g>
</svg>
